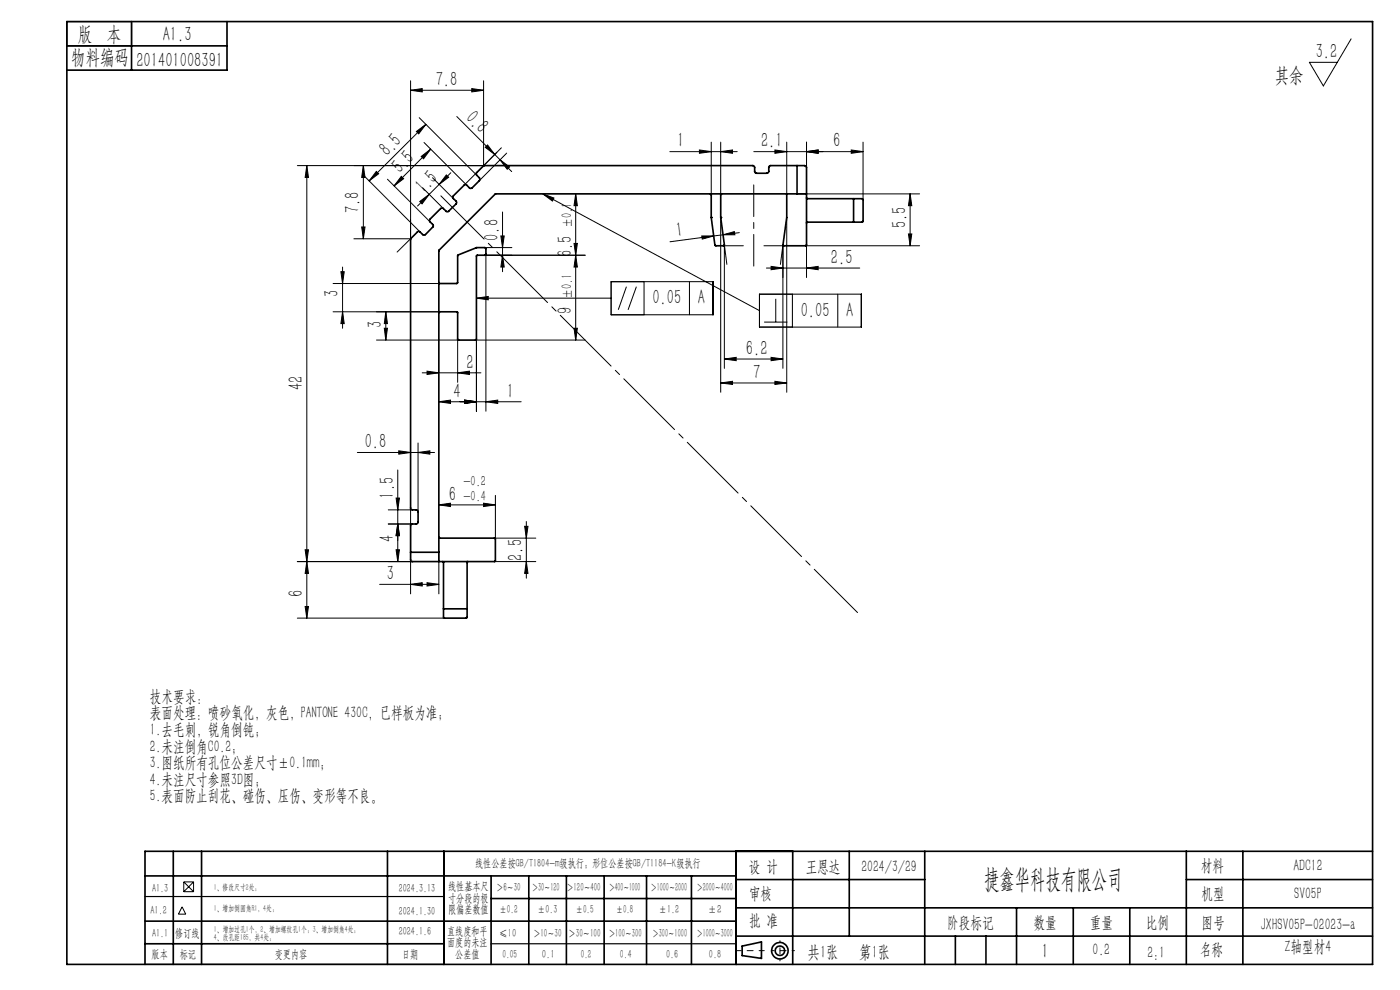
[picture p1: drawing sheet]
<svg xmlns="http://www.w3.org/2000/svg" width="297mm" height="210mm" viewBox="0 0 297 210" stroke-linecap="round" stroke-linejoin="round" font-family="sans-serif">
<g fill="none" stroke="#000" stroke-width=".21">
<path d="M87.1 19.1l2.5-.3v.7zM87.1 17.1v33.7M87.1 19.1h15.5M100.1 18.8l2.5 .3-2.5 .4zM102.6 17.1v18M286.6 8.2l-5.9 10-2.9-5h5.9M65.1 35.1v96M65.1 35.1l.3 2.5h-.7zM76.9 37l12.2 12.2M77.1 35.1v15.6M77.1 35.1l.3 2.5h-.7zM79.8 36.4l.5 .5-2 1.5z"/>
<path d="M82.2 38l9 9.1M85.1 37.4l.5 .5-2 1.5zM88.3 27.9l2-1.5-1.5 2zM88.9 25l12.2 12.2M89.4 33.2l2-1.6-1.5 2.1zM89.6 39.8l4.5 4.4M90 30.2l9 9.1M90.3 26.4l-12 12M91.4 31.6l-7.8 7.8M91.8 37.7l4.4 4.4M94.7 37.1l.5 .5-2 1.5zM95.6 36.6l-7 7.1"/>
<path d="M96.9 24.7l9.2 9.2M102.8 35.1h-39.7M102.9 31.2l.5-.4 1.6 2zM106.1 33.9l2.4 2.5M106.1 33.9l2 1.5-.5 .5zM106.4 31.4l-7.9 7.9M107.5 32.5l-5.8 5.8M142.1 32.2h14.3M148.4 31.8l2.5 .4-2.5 .3zM150.9 30.2v11.1M152.9 32.2l2.5-.4v.7zM152.9 30.2v11.1"/>
<path d="M164.4 31.8l2.5 .4-2.5 .3zM166.9 30.2v10.9M171.1 32.2l2.5-.4v.7zM171.1 30.2v5.4M180.6 31.8l2.5 .4-2.5 .3zM183.1 30.2v12.1M183.1 32.2h-23.2M72.3 57.6h.7l-.3 2.5zM72.7 56.6v13M75.1 50.7h12M76.7 48.1h.7l-.3 2.6zM87.2 50.5l-3 3"/>
<path d="M89 42.7l2.1-1.5-1.6 2zM102.9 54.1h21.2M102.9 52.5h5.7M103.1 53.9v33.3M106.3 50.1h.7l-.4 2.4zM106.6 45v12.6M106.6 54.1l.4 2.5h-.7zM115.1 41.1l2.4 .9-.3 .6zM115.1 41.1l46 24.8M121.8 51.6h.7l-.4 2.5zM122.1 41.1l.4 2.5h-.7zM122.1 41.1v31"/>
<path d="M122.1 54.1l.4 2.5h-.7zM129.6 59.8h21.7v7h-21.7zM136.6 59.8v7M146.3 59.8v7M148.9 50.1h2.5l-2.4 .6zM151.4 50.1l-9.3 1.2M152.9 46.1v37.1M153.4 49.8l2.4-.7 .1 .7zM153.4 49.8l-2 .3M153.5 52.1h4.2M153.7 51.9l.5 4.2M153.7 52.1v26"/>
<path d="M156.8 49.3l-3.4 .5M162.1 52.1h4.2M162.6 56.9h19.8M163.6 56.5l2.5 .4-2.5 .3zM166.1 52l-.5 4.1M166.1 52.1v26M166.9 46.1v37.1M169.1 41.1h26M170.9 52.1h24.2M171.1 56.9l2.5-.4v.7zM171.1 51.9v7M192.7 49.6h.7l-.3 2.5z"/>
<path d="M193.1 41.1l.3 2.5h-.7zM193.1 41.1v11M70.7 66.1h22.6M70.7 60.1h22.6M72.7 66.1l.3 2.5h-.7zM79.9 72.1h17.4M81.5 69.6h.7l-.4 2.5zM81.8 66.1v6M81.8 66.1l.4 2.5h-.7zM89.6 79.1h12.4M90.6 78.7l2.5 .4-2.5 .3zM97.1 79.1l2.5-.4v.7z"/>
<path d="M97.1 71.9v9.2M100.9 72.1h23.2M101.1 71.9v15.3M101.1 63.2l2.5-.3v.7zM101.1 63.2h28.5M121.8 69.6h.7l-.4 2.5zM132.9 60.8l-1.7 4.9M135 60.8l-1.8 4.9M153.7 76.2l2.5-.4v.7zM153.7 76.2h12.4M161.1 62.4h21.6v7h-21.6zM162.1 68.3h4.9"/>
<path d="M163.6 75.8l2.5 .4-2.5 .3zM164.6 63.4v4.9M168.1 62.4v7M177.7 62.4v7M75.8 96h16.4M84.4 99.7v19.4M84.6 95.6l2.5 .4-2.5 .3zM88.7 96l2.5-.4v.7zM88.7 94v14.5M93.1 85.2l2.5-.3v.7zM93.1 85.2h17.5M98.6 84.9l2.5 .3-2.5 .4z"/>
<path d="M103.1 85.2l2.5-.3v.7zM152.9 81.2l2.5-.3v.7zM152.9 81.2h14M164.4 80.9l2.5 .3-2.5 .4zM63.1 119.1h24.4M64.7 116.6h.7l-.3 2.5zM65.1 119.1l.3 2.5h-.7zM82.4 108.2h5.1M84 105.6h.7l-.3 2.6zM84 116.6h.7l-.3 2.5zM84.4 111.2l.3 2.4h-.7zM87.1 107.7v18.3"/>
<path d="M87.5 111.2h-5.1M93.1 107.1l2.5-.4v.7zM93.1 117.1v8.9M93.1 107.1h12M102.6 106.7l2.5 .4-2.5 .3zM104.9 119.1h8.8M104.9 114.2h8.8M105.1 105.1v9.2M111.3 111.6h.7l-.3 2.6zM111.7 110.6v12.1M111.7 119.1l.3 2.5h-.7zM63.1 131.1h31.2"/>
<path d="M64.7 128.6h.7l-.3 2.5zM80.5 124h12.6M87.1 124l2.5-.4v.7zM90.6 123.6l2.5 .4-2.5 .3zM38.6 192.4l.8 1.5h-1.5zM39 189.2h2.1M39 187.1v2.1M39 187.1h2.1M39 187.1l2.1 2.1M41.1 187.1v2.1M41.1 187.1l-2.1 2.1"/>
</g>
<g fill="none" stroke="#000" stroke-width=".35">
<path d="M14.2 4.6h277v200h-277zM14.2 9.7h34M27.9 4.6v10.3M48.2 4.6v10.3h-34M169.1 35.1h-5.7l-.3 .3v1.1l-.4 .3-2.4-.1-.2-.3v-1l-.3-.3h-57.1l-1.6 1.5v.5l.6 .6 .1 .4-1.6 1.8-.4 .1-.8-.8h-.4l-2.4 2.3-.1 .4 .7 .8 .1 .3-1.8 1.9h-.4l-.7-.7-.3-.1-2.5 2.4-.1 .4 .8 .8v.4l-1.7 1.7-.3 .1-.9-.8h-.2l-1.7 1.5v57.3l.4 .3 1.1 .1 .1 2.5-.3 .3-1.1 .1-.2 .2v5.7M169.1 35.1h.7a1.17 1.17 0 0 1 1.3 .5v16.3l-.1 .2-4.9-.1 .8-5.9v-5M169.1 35.1v6M93.1 59.9l.1 .2h3.8l.1-6 4-1.6 1.9 .1v1.5h-1.8l-.1 .2v17.7h-4l-.1-5.8-3.8-.1-.1 .2M150.7 41.1l.2 .2v4.8M150.9 46.1l.8 5.9 .1 .1h1.7l.2-.2-.8-5.8M150.9 46.1h.1M152.9 46.1h.1"/>
<path d="M153.1 41.1l-.2 .2v4.8M169.1 41.1h-64l-12 12v64M169.1 41.1h2M171.1 41.9l.1 .2h9.9M181.1 47.1h-9.9l-.1 .2M181.1 42.1h1.8l.2 .2v4.6l-.2 .2h-1.8M181.1 42.1v5M87.1 117.1h6M93.1 113.9l.2 .3h11.7l.1 .1v4.7l-.1 .1h-17.7l-.2-.4v-1.6M93.1 117.1v2M93.9 119.1l.2 .2v9.8M99.1 119.1v10"/>
<path d="M99.3 119.1l-.2 .2M94.1 129.1v1.8l.2 .2h4.7l.1-2M94.1 129.1h5M30.8 195.4h125.4M30.8 185.8h125.4M36.8 180.6v24M42.8 180.6v24M82.2 180.6v24M94.2 180.6v24M104.2 185.8v18.8M104.2 190.6h52M112.2 185.8v18.8"/>
<path d="M120.2 185.8v18.8M128.2 185.8v18.8M137.2 185.8v18.8M146.7 185.8v18.8M156.2 180.6v24M156.2 186.6h40M156.2 198.6h135M156.2 192.6h135M168.2 180.6v24M180.2 180.6v18M196.2 180.6v24M202.7 198.6v6"/>
<path d="M209.2 198.6v6M215.7 192.6v12M227.7 192.6v12M239.7 192.6v12M251.7 186.6h39.5M251.7 180.6v24M263.7 180.6v24M291.2 180.6h-260.4v24M30.8 200.2h63.4M157.4 200.7l4.1-.9v3.5l-4.1-.6z"/>
<circle cx="165.5" cy="201.7" r="1.74"/>
<circle cx="165.5" cy="201.7" r="1"/>
</g>
<path d="M181.9 129.9l-88.4-88.4" fill="none" stroke="#000" stroke-width=".21" stroke-dasharray="15.2 1.3 1.3 1.3" stroke-dashoffset="2.3"/>
<path d="M159.9 39.2v17.2" fill="none" stroke="#000" stroke-width=".21" stroke-dasharray="15.2 1.3 1.3 1.3" stroke-dashoffset="8.5"/>
<path d="M162.1 201.7h-6" fill="none" stroke="#000" stroke-width=".21" stroke-dasharray="15.2 1.3 1.3 1.3" stroke-dashoffset="14.1"/>
<path d="M168.5 201.7h-4.8" fill="none" stroke="#000" stroke-width=".21" stroke-dasharray="15.2 1.3 1.3 1.3" stroke-dashoffset="14.7"/>
<path d="M165.5 199.6v4.2" fill="none" stroke="#000" stroke-width=".21" stroke-dasharray="15.2 1.3 1.3 1.3" stroke-dashoffset="15"/>
<path d="M14.2 4.6h13.7v5.1h-13.7zM30.8 190.2h63.4M30.8 204.6h63.4M104.2 200.2h52" fill="none" stroke="#000" stroke-width=".25"/>
<g fill="#000">
<path d="M100.1 18.8l2.5 .3-2.5 .4zM87.1 19.1l2.5-.3v.7zM163.6 75.8l2.5 .4-2.5 .3zM153.7 76.2l2.5-.4v.7z"/>
<path d="M77.1 35.1l.3 2.5h-.7zM76.7 48.1h.7l-.3 2.6z"/>
<path d="M79.8 36.4l.5 .5-2 1.5zM88.3 27.9l2-1.5-1.5 2z"/>
<path d="M85.1 37.4l.5 .5-2 1.5zM89.4 33.2l2-1.6-1.5 2.1z"/>
<path d="M106.1 33.9l2 1.5-.5 .5zM102.9 31.2l.5-.4 1.6 2z"/>
<path d="M89 42.7l2.1-1.5-1.6 2zM94.7 37.1l.5 .5-2 1.5z"/>
<path d="M106.3 50.1h.7l-.4 2.4zM106.6 54.1l.4 2.5h-.7zM65.1 119.1l.3 2.5h-.7zM64.7 128.6h.7l-.3 2.5z"/>
<path d="M153.4 49.8l2.4-.7 .1 .7zM148.9 50.1h2.5l-2.4 .6z"/>
<path d="M163.6 56.5l2.5 .4-2.5 .3zM171.1 56.9l2.5-.4v.7z"/>
<path d="M72.7 66.1l.3 2.5h-.7zM72.3 57.6h.7l-.3 2.5zM121.8 51.6h.7l-.4 2.5zM122.1 41.1l.4 2.5h-.7zM192.7 49.6h.7l-.3 2.5zM193.1 41.1l.3 2.5h-.7zM64.7 116.6h.7l-.3 2.5zM65.1 35.1l.3 2.5h-.7zM84 116.6h.7l-.3 2.5zM84.4 111.2l.3 2.4h-.7zM111.7 119.1l.3 2.5h-.7zM111.3 111.6h.7l-.3 2.6z"/>
<path d="M81.8 66.1l.4 2.5h-.7zM81.5 69.6h.7l-.4 2.5z"/>
<path d="M101.1 63.2l2.5-.3v.7zM115.1 41.1l2.4 .9-.3 .6z"/>
<path d="M121.8 69.6h.7l-.4 2.5zM122.1 54.1l.4 2.5h-.7z"/>
<path d="M88.7 96l2.5-.4v.7zM84.6 95.6l2.5 .4-2.5 .3zM90.6 123.6l2.5 .4-2.5 .3zM87.1 124l2.5-.4v.7zM102.6 106.7l2.5 .4-2.5 .3zM93.1 107.1l2.5-.4v.7zM97.1 79.1l2.5-.4v.7zM90.6 78.7l2.5 .4-2.5 .3zM98.6 84.9l2.5 .3-2.5 .4zM93.1 85.2l2.5-.3v.7zM103.1 85.2l2.5-.3v.7zM98.6 84.9l2.5 .3-2.5 .4zM180.6 31.8l2.5 .4-2.5 .3zM171.1 32.2l2.5-.4v.7z"/>
<path d="M152.9 81.2l2.5-.3v.7zM164.4 80.9l2.5 .3-2.5 .4zM148.4 31.8l2.5 .4-2.5 .3zM152.9 32.2l2.5-.4v.7zM164.4 31.8l2.5 .4-2.5 .3zM171.1 32.2l2.5-.4v.7z"/>
<path d="M84.4 111.2l.3 2.4h-.7zM84 105.6h.7l-.3 2.6z"/>
</g>
<text font-size="5.6" x="208.8" y="188.3">捷鑫华科技有限公司</text>
<g font-size="4.4">
<text x="16.5" y="8.6">版 本</text>
<text x="34.5" y="8.6">A1.3</text>
<text x="15.1" y="13.7">物料编码</text>
<text x="28.9" y="14.2">201401008391</text>
<text x="270.4" y="17.3">其余</text>
<text x="279.1" y="12.3">3.2</text>
<text x="92.4" y="18.2">7.8</text>
<text x="98.6" y="25.2" transform="rotate(45 98.6 25.2)">0.8</text>
<text x="82.2" y="33.3" transform="rotate(-45 82.2 33.3)">8.5</text>
<text x="143.7" y="31.3">1</text>
<text x="161.5" y="31.3">2.1</text>
<text x="176.7" y="31.3">6</text>
<text x="84.9" y="36.9" transform="rotate(-45 84.9 36.9)">5.5</text>
<text x="89.8" y="41.2" transform="rotate(-45 89.8 41.2)">1.5</text>
<text x="76.2" y="45.3" transform="rotate(-90 76.2 45.3)">7.8</text>
<text x="105.7" y="51.1" transform="rotate(-90 105.7 51.1)">0.8</text>
<text x="143.6" y="50.2" transform="rotate(-8 143.6 50.2)">1</text>
<text x="192.2" y="48.4" transform="rotate(-90 192.2 48.4)">5.5</text>
<text x="121.3" y="54.6" transform="rotate(-90 121.3 54.6)">6.5</text>
<text x="176.3" y="56">2.5</text>
<text x="71.8" y="63.1" transform="rotate(-90 71.8 63.1)">3</text>
<text x="138.4" y="64.5">0.05</text>
<text x="148" y="64.5">A</text>
<text x="81" y="69.5" transform="rotate(-90 81 69.5)">3</text>
<text x="121.3" y="66.6" transform="rotate(-90 121.3 66.6)">9</text>
<text x="169.9" y="67.2">0.05</text>
<text x="179.5" y="67.2">A</text>
<text x="158.2" y="75.3">6.2</text>
<text x="64.2" y="82.7" transform="rotate(-90 64.2 82.7)">42</text>
<text x="99" y="78.2">2</text>
<text x="159.8" y="80.3">7</text>
<text x="96.2" y="84.3">4</text>
<text x="107.5" y="84.3">1</text>
<text x="77.4" y="95.1">0.8</text>
<text x="83.5" y="105.8" transform="rotate(-90 83.5 105.8)">1.5</text>
<text x="95.2" y="106.2">6</text>
<text x="83.5" y="115.1" transform="rotate(-90 83.5 115.1)">4</text>
<text x="110.8" y="119" transform="rotate(-90 110.8 119)">2.5</text>
<text x="82.1" y="123.1">3</text>
<text x="64.2" y="126.7" transform="rotate(-90 64.2 126.7)">6</text>
<text x="221" y="203.2">1</text>
</g>
<g font-size="3.8">
<text x="171.3" y="203.2">共1张</text>
<text x="182.3" y="203.2">第1张</text>
</g>
<g font-size="3.5">
<text x="31.8" y="148.8">技术要求：</text>
<text x="31.8" y="152.4">表面处理：喷砂氧化，灰色，PANTONE 430C，已样板为准；</text>
<text x="31.8" y="155.9">1.去毛刺，锐角倒钝；</text>
<text x="31.8" y="159.4">2.未注倒角C0.2；</text>
<text x="31.8" y="163">3.图纸所有孔位公差尺寸±0.1mm；</text>
<text x="31.8" y="166.5">4.未注尺寸参照3D图；</text>
<text x="31.8" y="170">5.表面防止刮花、碰伤、压伤、变形等不良。</text>
<text x="158.9" y="184.9">设 计</text>
<text x="170.9" y="184.9">王恩达</text>
<text x="182.7" y="184.9">2024/3/29</text>
<text x="254.7" y="184.7">材料</text>
<text x="274.4" y="184.7">ADC12</text>
<text x="158.9" y="190.8">审核</text>
<text x="254.9" y="190.7">机型</text>
<text x="274.6" y="190.8">SV05P</text>
<text x="158.9" y="196.5">批 准</text>
<text x="200.9" y="196.9">阶段标记</text>
<text x="219.3" y="196.9">数量</text>
<text x="231.2" y="196.9">重量</text>
<text x="243.1" y="196.9">比例</text>
<text x="254.9" y="196.9">图号</text>
<text x="267.4" y="197.3">JXHSV05P-02023-a</text>
<text x="231.8" y="202.5">0.2</text>
<text x="243.4" y="203.2">2:1</text>
<text x="254.5" y="202.5">名称</text>
<text x="272.5" y="201.8">Z轴型材4</text>
</g>
<g font-size="3.1">
<text x="121.3" y="48.5" transform="rotate(-90 121.3 48.5)">±0.1</text>
<text x="121.3" y="63.5" transform="rotate(-90 121.3 63.5)">±0.1</text>
<text x="98.3" y="103.1">-0.2</text>
<text x="98.3" y="106.2">-0.4</text>
</g>
<g font-size="2.5">
<text x="100.8" y="184">线性公差按GB/T1804-m级执行；形位公差按GB/T1184-K级执行</text>
<text x="32.3" y="189.1">A1.3</text>
<text x="84.6" y="189.1">2024.3.13</text>
<text x="95.1" y="188.8">线性基本尺</text>
<text x="95.1" y="191.3">寸分段的极</text>
<text x="105.3" y="189.1">＞6～30</text>
<text x="112.9" y="189.1">＞30～120</text>
<text x="120.2" y="188.9">＞120～400</text>
<text x="129.2" y="188.9">＞400～1000</text>
<text x="138.1" y="189.1">＞1000～2000</text>
<text x="147.8" y="189.1">＞2000～4000</text>
<text x="31.9" y="193.8">A1.2</text>
<text x="84.6" y="194">2024.1.30</text>
<text x="95.1" y="193.8">限偏差数值</text>
<text x="105.9" y="193.8">±0.2</text>
<text x="114.1" y="193.8">±0.3</text>
<text x="122.2" y="193.8">±0.5</text>
<text x="130.7" y="193.8">±0.8</text>
<text x="139.8" y="193.8">±1.2</text>
<text x="150.2" y="193.8">±2</text>
<text x="32.2" y="203.2">版本</text>
<text x="32.3" y="198.7">A1.1</text>
<text x="37.2" y="198.7">修订线</text>
<text x="38.1" y="203.2">标记</text>
<text x="58.3" y="203.2">变更内容</text>
<text x="84.6" y="198.3">2024.1.6</text>
<text x="85.3" y="203.2">日期</text>
<text x="94.8" y="198.3">直线度和平</text>
<text x="94.8" y="200.7">面度的未注</text>
<text x="96.6" y="203.2">公差值</text>
<text x="105.9" y="198.7">≤10</text>
<text x="106.6" y="203.2">0.05</text>
<text x="113.2" y="198.7">＞10～30</text>
<text x="115" y="203.2">0.1</text>
<text x="120.6" y="198.7">＞30～100</text>
<text x="123.2" y="203.2">0.2</text>
<text x="129.1" y="198.7">＞100～300</text>
<text x="131.5" y="203.2">0.4</text>
<text x="138.4" y="198.7">＞300～1000</text>
<text x="141.3" y="203.2">0.6</text>
<text x="147.8" y="198.7">＞1000～3000</text>
<text x="150.4" y="203.2">0.8</text>
</g>
<g font-size="1.8">
<text x="45.4" y="188.8">1、修改尺寸2处；</text>
<text x="45.4" y="193.1">1、增加倒圆角R1，4处；</text>
<text x="45.4" y="197.6">1、增加过孔1个，2、增加螺纹孔1个；3、增加倒角4处；</text>
<text x="45.4" y="199.4">4、改孔距185，共4处；</text>
</g>
</svg>
